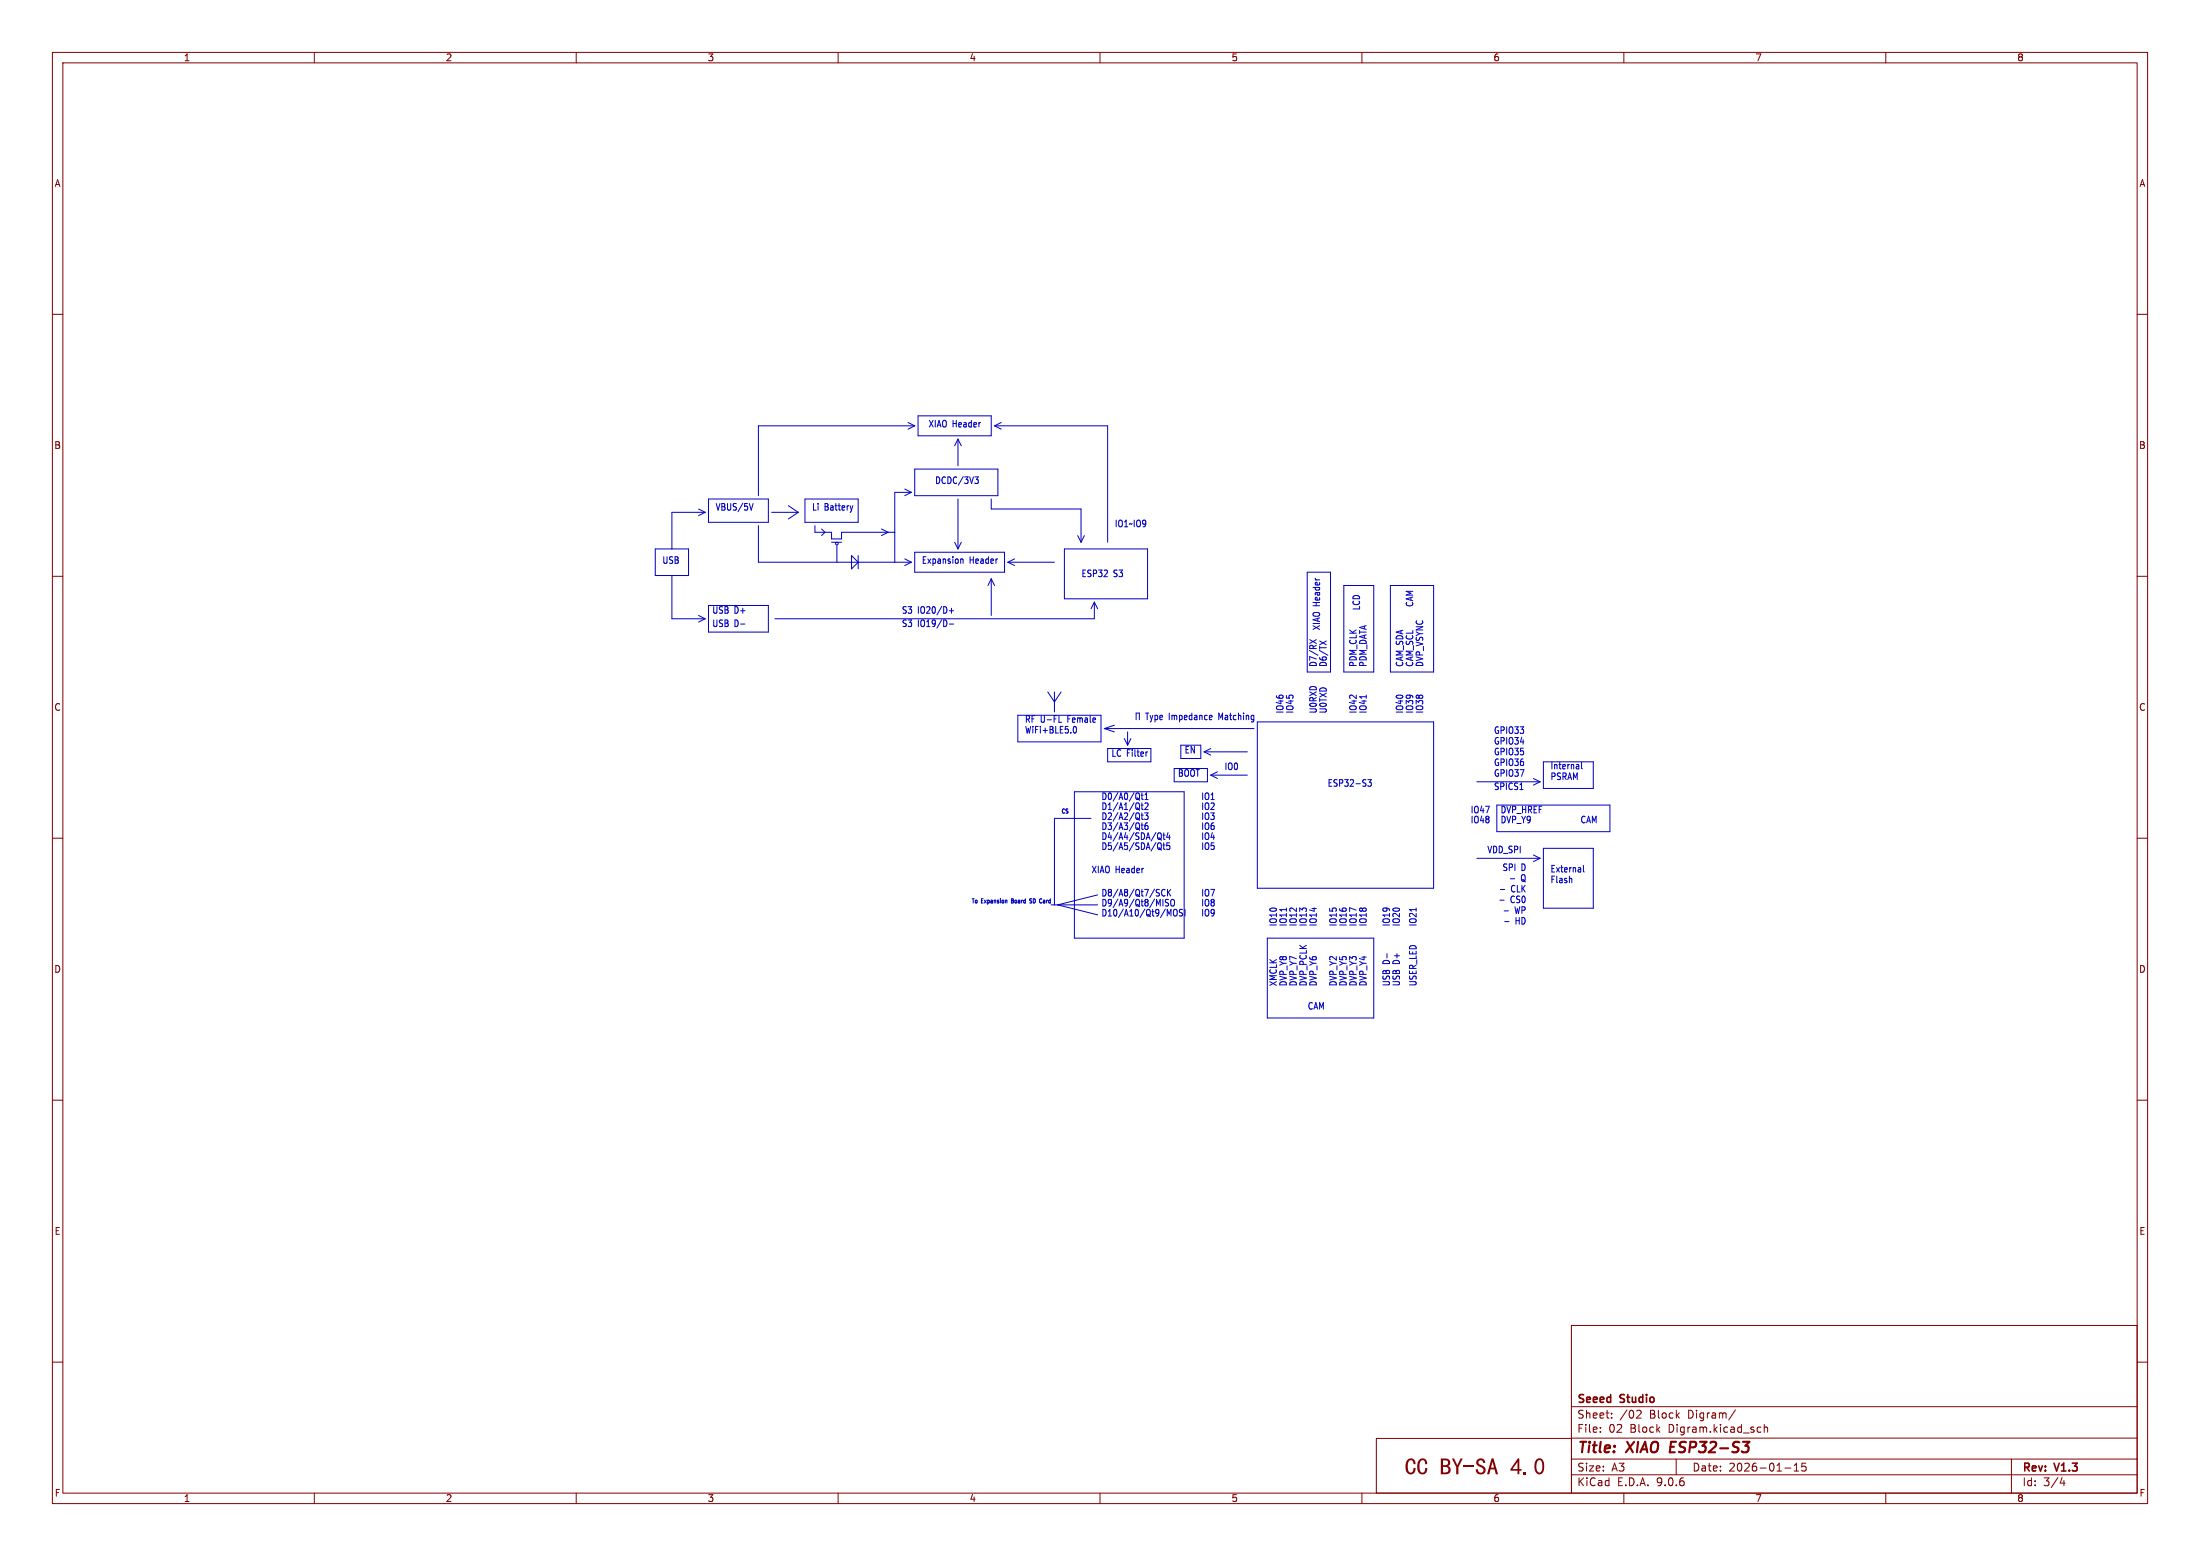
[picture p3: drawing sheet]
<svg xmlns="http://www.w3.org/2000/svg" width="420mm" height="297mm" viewBox="0 0 420 297" stroke-linecap="round" stroke-linejoin="round" font-family="sans-serif">
<g fill="none" stroke="#840000" stroke-width=".19">
<path d="M10 10h400v277h-400zM12 12h396v273h-396zM60 10v2M110 10v2M160 10v2M210 10v2M260 10v2M310 10v2M360 10v2M10 60h2M408 60h2M10 110h2"/>
<path d="M408 110h2M10 160h2M408 160h2M10 210h2M408 210h2M300 253h108v32h-108zM10 260h2M262.8 274.6h37.2v10.4h-37.2zM300 278.5h108M300 274.5h108M300 268.5h108M305.5 273.2v.2"/>
<path d="M305.5 272.5v.1M307.7 270.5v.2M307.7 269.8v.1M312.7 269.2l.5 .1 .1 .3-.9 1.1h.9M320 278.5v3M331.3 269.1l-1.3 1.9M335.7 272.4l.5 .1M336.2 273.3l-.5 .1M336.8 272.5l.2-.1 .4 .1v.9M336.8 271.9v1.5M342.5 279.7l.4-.4v1.5M344.7 279.3h-.7l-.1 .7 .3-.1h.5l.1 .2-.1 .5-.2 .2-.6-.2"/>
<path d="M384 278.5v6.5M408 260h2M60 285v2M110 285v2M160 285v2M210 285v2M260 285v2M300 281.5h108M310 285v2M340.7 280.2h1.2M342.5 280.8h.9M360 285v2"/>
<path d="M393.7 282l-.4 1.1h.9M394 282.6v1"/>
</g>
<path d="M319 275.2l-.2 2h.9M332.7 275.2h1.3l-.8 .8M333.8 276.2l-.2 .8" fill="none" stroke="#840000" stroke-width=".4"/>
<g fill="none" stroke="#0000c2" stroke-width=".19">
<path d="M175.3 79.4h13.9v3.8h-13.9zM133.3 97.2l1.3 .6M134.6 97.8h-6.3v7M134.6 97.8l-1.3 .6M135.3 95.3h11.4v4.4h-11.4zM143.8 96.1l-.4 1.3M147.3 97.8h5.1M150.5 96.5l1.9 1.3M152.4 97.8l-1.9 1.3M153.7 95.3h10.1v4.4h-10.1zM162.8 96.5l-.3 .9M172.7 93.3l1.3 .7"/>
<path d="M173.4 80.6l1.2 .7M174 94h-3.2v13.3M174 94l-1.3 .6M174.6 89.5h15.9v5.1h-15.9zM174.6 81.3h-29.8v13.3M174.6 81.3l-1.2 .6M182.9 83.8v5.1M182.9 95.3v9.5M182.9 83.8l.6 1.3M182.9 83.8l-.7 1.3M186.1 91h.7l-.4 .5 .3 .1 .1 .5-.2 .2h-.4M189.2 95.3v1.9h17.2v6.3"/>
<path d="M189.9 81.3h21.6v22.2M189.9 81.3l1.2 .6M191.1 80.6l-1.2 .7M125.1 104.8h6.3v5.1h-6.3zM128.3 109.9v8.2h6.3M133.3 117.5l1.3 .6M134.6 118.1l-1.3 .6M135.3 115.6h11.4v5.1h-11.4zM144.8 100.3v7h29.2M155.6 100.3v1.3h3.1v1.3h2v-1.3h10.1M156.8 101l.7 .6-.7 .6M158.7 103.5h2"/>
<path d="M159.8 104.1v3.2M162.6 106l1.2 1.3-1.2 1.3zM163.8 106v2.6M168.3 101l1.2 .6-1.2 .6M172.7 106.7l1.3 .6M174 107.3l-1.3 .7M174.6 105.4h17.2v3.8h-17.2zM181.2 116.6h.9M181.2 119.1h.9M181.6 116.1v1M182.2 103.5l.7 1.3M183.4 106.8l.2-.1 .2 .1 .1 .7"/>
<path d="M183.5 103.5l-.6 1.3M189.2 110.5v7M189.2 110.5l.7 1.3M189.2 110.5l-.6 1.3M192.4 107.3h8.9M192.4 107.3l1.3 .7M193.7 106.7l-1.3 .6M203.2 104.8h15.9v9.5h-15.9zM205.7 102.2l.7 1.3M207 102.2l-.6 1.3M208.9 114.9v3.2h-60.9M208.9 114.9l.6 1.3"/>
<path d="M208.9 114.9l-.6 1.3M249.6 109.2h4.4v19.1h-4.4zM256.5 111.8h5.8v16.5h-5.8zM265.4 111.8h8.3v16.5h-8.3zM194.3 136.5h15.9v5.1h-15.9zM200 132.1l1.3 1.9 1.3-1.9M201.3 132.1v3.8M202.2 137.9h.5M205.1 138.7l-.2 .2M205.2 138.7a.78 .78 0 0 1-.1 1.2l-.2-.2M210.8 139.1l1.9 .6M210.8 139.1h28.6"/>
<path d="M212.7 138.4l-1.9 .7M215.3 139.7v2.5M216.9 137.4v-1.3h.6v1.3M218.7 136.1h.6M219 136.1v1.3M219.6 136.5l.2 .9M219.8 137.4l-.2 .4M220.1 136.5l-.3 .9M220.5 136.6l.3-.1 .2 .3-.1 .5h-.4M220.5 136.5v1.3M221.4 137l.5-.2v-.2l-.3-.1-.2 .2 .1 .6h.4M231.3 136.6l.1 .2-.5 .2"/>
<path d="M240 137.8h33.7v31.7h-33.7zM250 122.1l1.3 .7M251.3 122.1l-1.3 .7M251.9 122.3l1.3 .8M253.2 122.3l-1.3 .8M260.8 132.7v.6M205.1 151.1h21v28h-21zM208.3 156.2h-7v16.5h8.2M211.5 142.9h8.2v2.5h-8.2zM214.6 141l.7 1.2M215.9 141l-.6 1.2M217.5 152.7h.1"/>
<path d="M217.5 151.5v.9M217.8 153.7h.5M217.8 151.8h.5M217.8 157.5h.5M217.8 155.6h.5M218 151.4v1l.3 .2M218 153.3v1l.3 .2M218 155.2v1.1l.3 .1M218 157.1v1.1l.3 .1M218.5 155.2h.7l-.4 .4 .3 .2v.5l-.1 .1-.5-.1M218.6 152.6h.6M218.6 151.7l.3-.3v1.2"/>
<path d="M218.6 153.4l.4-.1 .2 .3-.7 .9h.7M219 143.5h.1M219.1 157.1h-.3l-.2 .3v.7l.2 .2 .3-.1v-.6h-.3l-.2 .2M221.2 159.9l.5 .5M221.2 159h.3l.2 .4-.1 .7-.4 .1M222 159.4h.4M222.2 159v1.1l.2 .1M223 158.9l-.3 .9h.7M223.2 159.4v.8M224.2 146.7h6.3v2.5h-6.3zM225.4 142.2h3.8v2.6h-3.8zM229.9 143.5h8.2"/>
<path d="M229.9 143.5l1.2 .6M231.1 142.9l-1.2 .6M231.1 148h7M231.1 148l1.3 .6M232.4 147.3l-1.3 .7M261.1 148.8h.7l-.4 .5 .3 .1v.6l-.1 .1-.5-.1M281.9 149.2h12.1M285.7 153.7h21.6v5.1h-21.6zM292.7 148.6l1.3 .6M294 149.2l-1.3 .7M294.6 145.4h9.6v5.1h-9.6zM301.9 145.5v1.1l.2 .2"/>
<path d="M193.1 171.9h.2M193.3 171.5h-.2v.9h.2M197 172.2l-.2 .2-.2-.1M197 171.6l-.3-.1-.1 .2 .4 .4M209.5 170.8l-7.6 1.9 7.6 1.9M221.2 161.8l.5 .5M221.2 169.8h.1M221.2 160.9h.3l.2 .4-.1 .7-.4 .1M221.3 170.6v.3M222 161.3h.4M222.2 160.9v1.1l.2 .1M222.4 169.9v-.1a.62 .62 0 0 0-.7 .5 .62 .62 0 0 0 .4 .7l.3-.1"/>
<path d="M222.9 169.8v1.2M223 170.3l.5 .7M223.1 171.7h-.4l-.2 .1v.4l.5 .2 .1 .3-.2 .2h-.4M223.3 160.9h-.5l-.1 .6 .2-.1h.3l.1 .6-.2 .1-.4-.1M223.5 169.8l-.6 .7M223.7 171.7h.3l.2 .2v.6l-.2 .4-.5-.1v-.7zM224.2 173.6h.3l.2 .2v.6l-.2 .4-.4-.1-.1-.7zM225.8 173.6h-.5l-.2 .2 .1 .3 .5 .3v.3l-.1 .1h-.5M226.2 173.6v1.2M241.9 179.1h20.4v15.2h-20.4zM245.6 173.3v.6M270.3 173.3v.6"/>
<path d="M281.9 163.8h12.1M286.3 171.8h.8M286.4 169.8h.9M287.1 173.9h.9M287.3 175.9h.8M288.3 167.7h.9M292.7 163.2l1.3 .6M294 163.8l-1.3 .7M294.6 161.9h9.6v11.5h-9.6zM302.3 165.2v1.1l.1 .2"/>
<circle cx="159.8" cy="103.8" r=".25"/>
</g>
<text font-size="4.5" fill="#840000" x="268.2" y="282.4">CCBY-SA4.0</text>
<g font-size="2.8" fill="#840000">
<text x="301" y="277.9">Title:</text>
<text x="310.6" y="277.9">XIAO</text>
<text x="319.6" y="277.9">ESP32-S3</text>
</g>
<g font-size="2.1" fill="#840000">
<text x="301" y="268.2">Seeed</text>
<text x="309.4" y="268.2">Studio</text>
<text x="301" y="273.7">File:</text>
<text x="301" y="271">Sheet:</text>
<text x="307.1" y="273.7">02</text>
<text x="309.2" y="271">/02</text>
<text x="311.2" y="273.7">Block</text>
<text x="314.9" y="271">Block</text>
<text x="318.7" y="273.7">Digram.kicad_sch</text>
<text x="322.4" y="271">Digram/</text>
<text x="301" y="281.1">Size:</text>
<text x="307.6" y="281.1">A3</text>
<text x="323" y="281.1">Date:</text>
<text x="330" y="281.1">2026-01-15</text>
<text x="386" y="281.3">Rev:</text>
<text x="392.4" y="281.3">V1.3</text>
<text x="301" y="283.9">KiCad</text>
<text x="308.7" y="283.9">E.D.A.</text>
<text x="316.3" y="283.9">9.0.6</text>
<text x="386" y="283.9">Id:</text>
<text x="390.1" y="283.9">3/4</text>
</g>
<g font-size="1.8" fill="#840000">
<text x="35" y="11.9">1</text>
<text x="85" y="11.9">2</text>
<text x="135" y="11.9">3</text>
<text x="185" y="11.9">4</text>
<text x="235" y="11.9">5</text>
<text x="285" y="11.9">6</text>
<text x="335" y="11.9">7</text>
<text x="385" y="11.9">8</text>
<text x="10.3" y="35.9">A</text>
<text x="408.3" y="35.9">A</text>
<text x="10.3" y="85.9">B</text>
<text x="408.2" y="85.9">B</text>
<text x="10.3" y="135.9">C</text>
<text x="408.2" y="135.9">C</text>
<text x="10.3" y="185.9">D</text>
<text x="408.2" y="185.9">D</text>
<text x="10.3" y="235.9">E</text>
<text x="408.3" y="235.9">E</text>
<text x="10.3" y="285.9">F</text>
<text x="35" y="286.9">1</text>
<text x="85" y="286.9">2</text>
<text x="135" y="286.9">3</text>
<text x="185" y="286.9">4</text>
<text x="235" y="286.9">5</text>
<text x="285" y="286.9">6</text>
<text x="335" y="286.9">7</text>
<text x="385" y="286.9">8</text>
<text x="408.3" y="285.9">F</text>
</g>
<g font-size="1.8" fill="#0000c2">
<text x="177.2" y="81.7">XIAO Header</text>
<text x="178.4" y="92.5">DCDC/3V3</text>
<text x="136.5" y="97.5">VBUS/5V</text>
<text x="154.9" y="97.5">Li</text>
<text x="157.4" y="97.5">Battery</text>
<text x="212.7" y="100.7">IO1~IO9</text>
<text x="126.4" y="107.7">USB</text>
<text x="175.9" y="107.7">Expansion</text>
<text x="185.1" y="107.7">Header</text>
<text x="206.4" y="110.2">ESP32</text>
<text x="212.6" y="110.2">S3</text>
<text x="135.9" y="117.2">USB D+</text>
<text x="135.9" y="119.8">USB D-</text>
<text x="172.1" y="117.2">S3</text>
<text x="172.1" y="119.8">S3</text>
<text x="175.2" y="117.2">IO20/D+</text>
<text x="175.2" y="119.8">IO19/D-</text>
<text x="259.7" y="116.6" transform="rotate(-90 259.7 116.6)">LCD</text>
<text x="269.9" y="116" transform="rotate(-90 269.9 116)">CAM</text>
<text x="252.1" y="120.4" transform="rotate(-90 252.1 120.4)">XIAO Header</text>
<text x="251.5" y="127.4" transform="rotate(-90 251.5 127.4)">D7/RX</text>
<text x="253.4" y="127.4" transform="rotate(-90 253.4 127.4)">D6/TX</text>
<text x="259.1" y="127.4" transform="rotate(-90 259.1 127.4)">PDM_CLK</text>
<text x="261" y="127.4" transform="rotate(-90 261 127.4)">PDM_DATA</text>
<text x="268" y="127.4" transform="rotate(-90 268 127.4)">CAM_SDA</text>
<text x="269.9" y="127.4" transform="rotate(-90 269.9 127.4)">CAM_SCL</text>
<text x="271.8" y="127.4" transform="rotate(-90 271.8 127.4)">DVP_VSYNC</text>
<text x="223.3" y="137.5">Impedance</text>
<text x="233" y="137.5">Matching</text>
<text x="245.1" y="136.3" transform="rotate(-90 245.1 136.3)">IO46</text>
<text x="247" y="136.3" transform="rotate(-90 247 136.3)">IO45</text>
<text x="251.5" y="136.3" transform="rotate(-90 251.5 136.3)">U0RXD</text>
<text x="253.4" y="136.3" transform="rotate(-90 253.4 136.3)">U0TXD</text>
<text x="259.1" y="136.3" transform="rotate(-90 259.1 136.3)">IO42</text>
<text x="261" y="136.3" transform="rotate(-90 261 136.3)">IO41</text>
<text x="268" y="136.3" transform="rotate(-90 268 136.3)">IO40</text>
<text x="269.9" y="136.3" transform="rotate(-90 269.9 136.3)">IO39</text>
<text x="271.8" y="136.3" transform="rotate(-90 271.8 136.3)">IO38</text>
<text x="195.6" y="138">RF U-FL</text>
<text x="195.6" y="140.1">WiFi+BLE5.0</text>
<text x="204" y="138">Female</text>
<text x="226.1" y="143.9">EN</text>
<text x="285.1" y="140.2">GPIO33</text>
<text x="285.1" y="142.2">GPIO34</text>
<text x="212.1" y="144.5">LC Filter</text>
<text x="224.8" y="148.3">BOOT</text>
<text x="233.7" y="147.1">IO0</text>
<text x="285.1" y="144.3">GPIO35</text>
<text x="285.1" y="146.3">GPIO36</text>
<text x="285.1" y="148.3">GPIO37</text>
<text x="295.9" y="146.9">Internal</text>
<text x="295.9" y="149">PSRAM</text>
<text x="210.2" y="152.8">D0/A0/Qt1</text>
<text x="210.2" y="154.7">D1/A1/Qt2</text>
<text x="229.2" y="152.8">IO1</text>
<text x="229.2" y="154.7">IO2</text>
<text x="253.4" y="150.2">ESP32-S3</text>
<text x="280.7" y="155.3">IO47</text>
<text x="285.1" y="150.9">SPICS1</text>
<text x="286.4" y="155.3">DVP_HREF</text>
<text x="210.2" y="160.4">D4/A4/SDA/Qt4</text>
<text x="210.2" y="158.5">D3/A3/Qt6</text>
<text x="210.2" y="156.6">D2/A2/Qt3</text>
<text x="229.2" y="158.5">IO6</text>
<text x="229.2" y="160.4">IO4</text>
<text x="229.2" y="156.6">IO3</text>
<text x="280.7" y="157.2">IO48</text>
<text x="286.4" y="157.2">DVP_Y9</text>
<text x="301.6" y="157.2">CAM</text>
<text x="208.3" y="166.8">XIAO Header</text>
<text x="210.2" y="162.3">D5/A5/SDA/Qt5</text>
<text x="229.2" y="162.3">IO5</text>
<text x="283.8" y="162.9">VDD_SPI</text>
<text x="286.7" y="166.6">SPI</text>
<text x="290.4" y="166.6">D</text>
<text x="295.9" y="166.6">External</text>
<text x="210.2" y="171.2">D8/A8/Qt7/SCK</text>
<text x="210.2" y="173.1">D9/A9/Qt8/MISO</text>
<text x="229.2" y="173.1">IO8</text>
<text x="229.2" y="171.2">IO7</text>
<text x="288.3" y="172.7">CS0</text>
<text x="288.4" y="170.7">CLK</text>
<text x="290.3" y="168.6">Q</text>
<text x="295.9" y="168.7">Flash</text>
<text x="210.2" y="175">D10/A10/Qt9/MOSI</text>
<text x="229.2" y="175">IO9</text>
<text x="243.8" y="176.9" transform="rotate(-90 243.8 176.9)">IO10</text>
<text x="245.7" y="176.9" transform="rotate(-90 245.7 176.9)">IO11</text>
<text x="247.6" y="176.9" transform="rotate(-90 247.6 176.9)">IO12</text>
<text x="249.6" y="176.9" transform="rotate(-90 249.6 176.9)">IO13</text>
<text x="251.5" y="176.9" transform="rotate(-90 251.5 176.9)">IO14</text>
<text x="255.3" y="176.9" transform="rotate(-90 255.3 176.9)">IO15</text>
<text x="257.2" y="176.9" transform="rotate(-90 257.2 176.9)">IO16</text>
<text x="259.1" y="176.9" transform="rotate(-90 259.1 176.9)">IO17</text>
<text x="261" y="176.9" transform="rotate(-90 261 176.9)">IO18</text>
<text x="265.4" y="176.9" transform="rotate(-90 265.4 176.9)">IO19</text>
<text x="267.3" y="176.9" transform="rotate(-90 267.3 176.9)">IO20</text>
<text x="270.5" y="176.9" transform="rotate(-90 270.5 176.9)">IO21</text>
<text x="289.2" y="174.8">WP</text>
<text x="289.3" y="176.8">HD</text>
<text x="243.8" y="188.3" transform="rotate(-90 243.8 188.3)">XMCLK</text>
<text x="245.7" y="188.3" transform="rotate(-90 245.7 188.3)">DVP_Y8</text>
<text x="247.6" y="188.3" transform="rotate(-90 247.6 188.3)">DVP_Y7</text>
<text x="249.6" y="188.3" transform="rotate(-90 249.6 188.3)">DVP_PCLK</text>
<text x="251.5" y="188.3" transform="rotate(-90 251.5 188.3)">DVP_Y6</text>
<text x="255.3" y="188.3" transform="rotate(-90 255.3 188.3)">DVP_Y2</text>
<text x="257.2" y="188.3" transform="rotate(-90 257.2 188.3)">DVP_Y5</text>
<text x="259.1" y="188.3" transform="rotate(-90 259.1 188.3)">DVP_Y3</text>
<text x="261" y="188.3" transform="rotate(-90 261 188.3)">DVP_Y4</text>
<text x="265.4" y="188.3" transform="rotate(-90 265.4 188.3)">USB D-</text>
<text x="267.3" y="188.3" transform="rotate(-90 267.3 188.3)">USB D+</text>
<text x="270.5" y="188.3" transform="rotate(-90 270.5 188.3)">USER_LED</text>
<text x="249.6" y="192.8">CAM</text>
</g>
<g font-size="1.1" fill="#0000c2">
<text x="202.6" y="155.3">CS</text>
<text x="185.4" y="172.5">To</text>
<text x="187.4" y="172.5">Expansion</text>
<text x="193.5" y="172.5">Board</text>
<text x="197.3" y="172.5">SD</text>
<text x="199.5" y="172.5">Card</text>
</g>
</svg>
